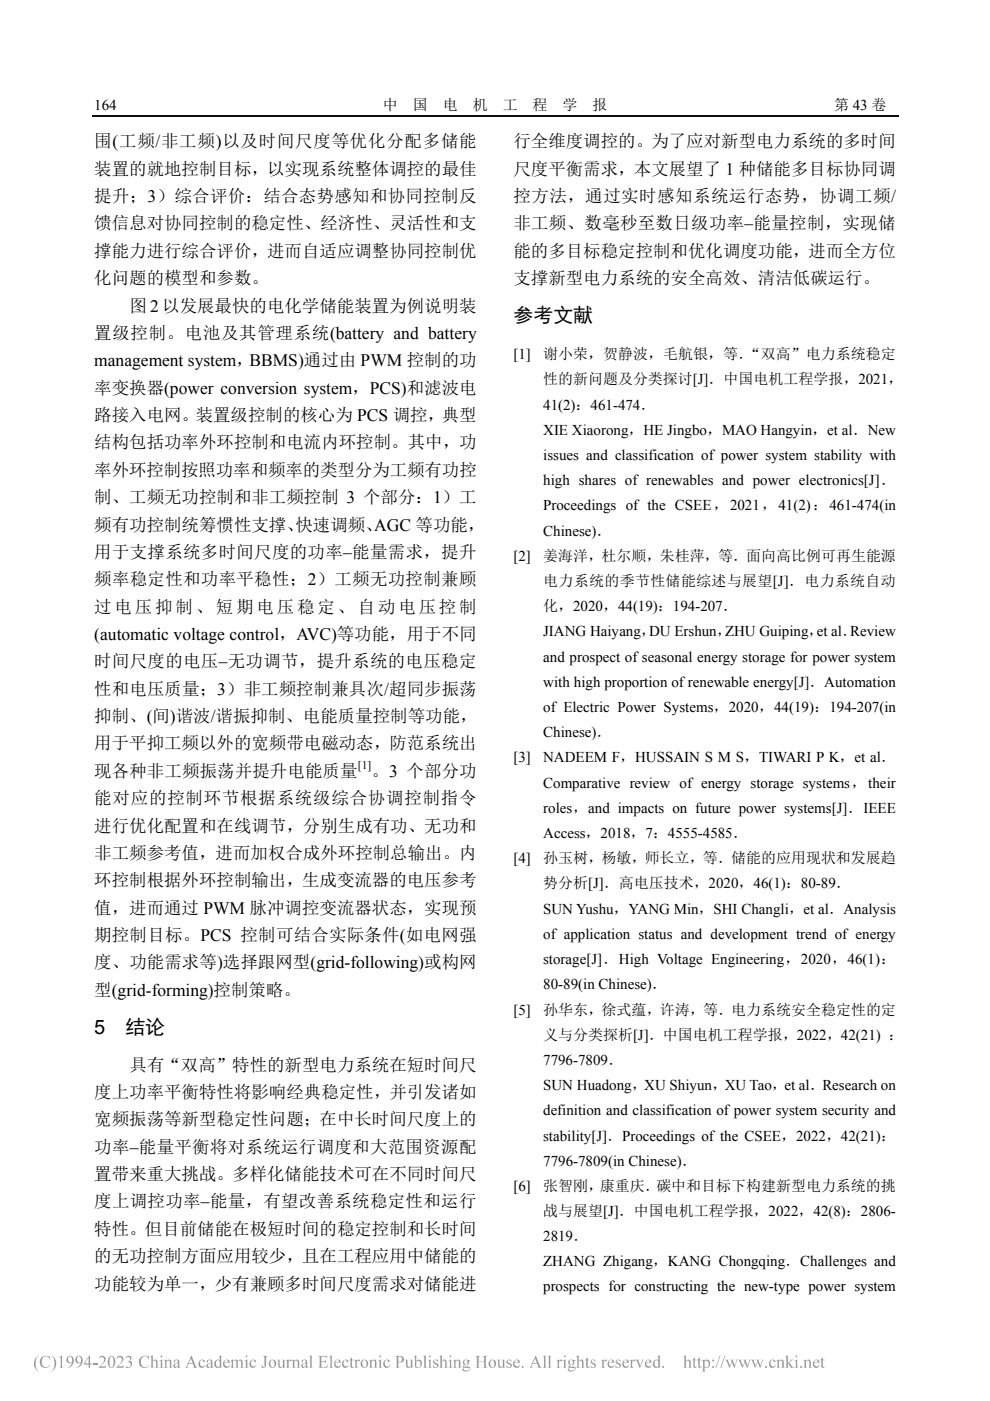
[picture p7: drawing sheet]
<svg xmlns="http://www.w3.org/2000/svg" width="210mm" height="297mm" viewBox="0 0 210 297" stroke-linecap="round" stroke-linejoin="round" font-family="sans-serif">
<path d="M19.5 24.6h171" fill="none" stroke="#000" stroke-width=".25"/>
<g fill="#999">
<path d="M7.8 287.7l.4-.3a2.47 2.47 0 0 0 0 3.4 1.93 1.93 0 0 1-.4-3.1z" fill-rule="evenodd"/>
<path d="M14.4 287.6a.93 .93 0 0 1 1.2 .3 .93 .93 0 0 1 0 1.1 1.34 1.34 0 0 1-1.5 1 1.26 1.26 0 0 0 1.1-1.1 .77 .77 0 0 1-1.1-.2 .77 .77 0 0 1 .3-1.1zM14.7 287.6a.64 .64 0 0 0-.3 .9 .64 .64 0 0 0 .9 .2 .99 .99 0 0 0-.4-1.2z" fill-rule="evenodd"/>
<path d="M10.9 287.4a1.91 1.91 0 0 1 0 3.4 2.47 2.47 0 0 0 0-3.4z" fill-rule="evenodd"/>
<path d="M12.5 287.7l.7-.3v2.3l.3 .3h-.9l.2-.2 .1-1.6-.1-.4z" fill-rule="evenodd"/>
<path d="M8.9 287.7a1.78 1.78 0 0 1 1.5-.2l.1-.1 .1 .9a.92 .92 0 0 0-1.1-.7 .92 .92 0 0 0-.6 1.2 .98 .98 0 0 0 .6 1 .98 .98 0 0 0 1.2-.4 1.24 1.24 0 0 1-1.9 .3 1.24 1.24 0 0 1 .1-2z" fill-rule="evenodd"/>
<path d="M172.6 288.5a.67 .67 0 0 1 .8-.2 .67 .67 0 0 1 .4 .6h-1.2a.6 .6 0 0 0 .4 .8 .6 .6 0 0 0 .8-.4 .73 .73 0 0 1-1 .7 .73 .73 0 0 1-.4-1.1zM172.8 288.5l-.2 .3h.9a.4 .4 0 0 0-.3-.4 .4 .4 0 0 0-.4 .1z" fill-rule="evenodd"/>
<path d="M18.9 287.4h.2v1.7h.3v.2h-.3v.7h-.3v-.7h-1v-.2zM18.8 287.8l-.8 1.3h.8z" fill-rule="evenodd"/>
<path d="M19.7 289h1v.3h-1z" fill-rule="evenodd"/>
<path d="M95.4 287.6a.18 .18 0 0 1 .3 0 .18 .18 0 0 1-.3 0zM95.1 288.5l.6-.2v1.4l.3 .3h-.9l.3-.2v-.2v-1.1z" fill-rule="evenodd"/>
<path d="M23.2 287.7a.75 .75 0 0 1 .9-.1 .75 .75 0 0 1 .3 .8 1.09 1.09 0 0 1-1 1.6 1.75 1.75 0 0 1-.2-2.3zM23.5 287.6a2.28 2.28 0 0 0 0 2.3h.1a1.76 1.76 0 0 0 .3-2.1z" fill-rule="evenodd"/>
<path d="M127.5 288.5l.6-.2v.3l.2-.3h.3a.2 .2 0 0 1 0 .3 .2 .2 0 0 1-.3-.1l-.2 .3v.9l.3 .3h-.9l.2-.2v-1.2z" fill-rule="evenodd"/>
<path d="M174.4 287.7l.1 .6h.4l-.4 .1v1.3l.2 .1 .2-.1a.38 .38 0 0 1-.4 .3 .38 .38 0 0 1-.3-.4v-1.2h-.3z" fill-rule="evenodd"/>
<path d="M134.8 288.3h.8l-.2 .2 .4 1.1 .4-1.2-.2-.1h.6l-.9 1.7-.7-1.5z" fill-rule="evenodd"/>
<path d="M29.9 287.7a1.76 1.76 0 0 1 1.5-.2l.2-.1v.9a.9 .9 0 0 0-1.1-.7 .9 .9 0 0 0-.6 1.2 .96 .96 0 0 0 .6 1 .96 .96 0 0 0 1.2-.4 1.24 1.24 0 0 1-1.9 .3 1.24 1.24 0 0 1 .1-2z" fill-rule="evenodd"/>
<path d="M31.8 287.6l.6-.2v1.2a.54 .54 0 0 1 .7-.3 .54 .54 0 0 1 .3 .7v.8l.3 .2h-.9l.3-.3v-.9a.35 .35 0 0 0-.3-.4 .35 .35 0 0 0-.4 .3v1.1l.3 .2h-.8l.2-.3v-2z" fill-rule="evenodd"/>
<path d="M34.1 287.6a.18 .18 0 0 1 .3 0 .18 .18 0 0 1-.3 0zM33.8 288.5l.6-.2v1.4l.3 .3h-.9l.3-.2v-.2v-1.1z" fill-rule="evenodd"/>
<path d="M34.7 288.5l.6-.2v.3a.54 .54 0 0 1 .7-.4 .54 .54 0 0 1 .3 .7v.9l.3 .2h-.8l.2-.2v-1.1l-.2-.2-.5 .2v1.1l.3 .2h-.9l.3-.1v-.3v-1.1z" fill-rule="evenodd"/>
<path d="M36.9 288.5a.62 .62 0 0 1 .7-.3 .62 .62 0 0 1 .4 .7v.8l.3 .1-.4 .2-.2-.2a.51 .51 0 0 1-.9 .1 .51 .51 0 0 1 .4-.8l.5-.2v-.3a.32 .32 0 0 0-.4-.2 .32 .32 0 0 0-.2 .4h-.2zM37.1 289.3a.34 .34 0 0 0 .1 .5 .34 .34 0 0 0 .5-.2v-.6z" fill-rule="evenodd"/>
<path d="M81.5 288.5a.56 .56 0 0 1 .6-.3 .56 .56 0 0 1 .5 .5 .27 .27 0 0 1-.3 0 .27 .27 0 0 1-.1-.3 .6 .6 0 0 0-.6 .4 .6 .6 0 0 0 .1 .7 .55 .55 0 0 0 .6 .2 .55 .55 0 0 0 .4-.4 .76 .76 0 0 1-.9 .7 .76 .76 0 0 1-.5-1.1z" fill-rule="evenodd"/>
<path d="M42.3 288.5a.59 .59 0 0 1 .7-.3 .59 .59 0 0 1 .4 .5 .29 .29 0 0 1-.3 0 .29 .29 0 0 1-.1-.3 .6 .6 0 0 0-.6 .4 .6 .6 0 0 0 .1 .7 .55 .55 0 0 0 .6 .2 .55 .55 0 0 0 .4-.4 .76 .76 0 0 1-.9 .7 .76 .76 0 0 1-.5-1.1z" fill-rule="evenodd"/>
<path d="M44 288.4a.62 .62 0 0 1 .7-.1 .62 .62 0 0 1 .3 .6l.1 .9h.2l-.4 .2-.2-.2a.51 .51 0 0 1-.9 .1 .51 .51 0 0 1 .5-.8l.4-.2v-.3a.36 .36 0 0 0-.4-.2 .36 .36 0 0 0-.3 .5l-.1-.2zM44.1 289.3v.2l.1 .3 .5-.2v-.6z" fill-rule="evenodd"/>
<path d="M46.4 287.6l.5-.2v2.3l.3 .1-.6 .2v-.2a.74 .74 0 0 1-1 0 .74 .74 0 0 1-.1-1.1l.5-.4 .6 .1v-.7zM46 288.5a.75 .75 0 0 0-.2 .8 .75 .75 0 0 0 .6 .5l.2-.2v-.8a.38 .38 0 0 0-.2-.4 .38 .38 0 0 0-.4 .1z" fill-rule="evenodd"/>
<path d="M124.6 287.7v.6h.4l-.4 .1v1.3l.2 .1 .3-.1a.38 .38 0 0 1-.5 .3 .38 .38 0 0 1-.3-.4v-1.2h-.3z" fill-rule="evenodd"/>
<path d="M48.9 288.5l.5-.2v.3a.55 .55 0 0 1 .5-.3 .55 .55 0 0 1 .5 .3 .53 .53 0 0 1 .7-.4 .53 .53 0 0 1 .4 .7v.9l.2 .2h-.8l.3-.2v-.9a.35 .35 0 0 0-.4-.4 .35 .35 0 0 0-.4 .3v1l.3 .2h-.8l.2-.2v-.9a.37 .37 0 0 0-.2-.4 .37 .37 0 0 0-.5 .2l.1 1.1 .2 .2h-.8l.2-.1v-.3v-1.1z" fill-rule="evenodd"/>
<path d="M53.2 288.5a.56 .56 0 0 1 .6-.3 .56 .56 0 0 1 .4 .5 .27 .27 0 0 1-.3 0 .27 .27 0 0 1-.1-.3 .6 .6 0 0 0-.6 .4 .6 .6 0 0 0 .2 .7 .55 .55 0 0 0 .5 .2 .55 .55 0 0 0 .5-.4 .76 .76 0 0 1-1 .7 .76 .76 0 0 1-.5-1.1z" fill-rule="evenodd"/>
<path d="M55.7 287.5h1.1l-.4 .3v1.3a.58 .58 0 0 1-.2 .8 .58 .58 0 0 1-.7-.2l.1-.1 .4 .3 .1-.1v-2z" fill-rule="evenodd"/>
<path d="M166.5 287.6l.6-.2v1.6l.6-.5-.1-.2h.7l-.9 .6 1 1.1h-.8l.1-.2-.6-.8v.8l.3 .2h-.9l.2-.1 .1-.3v-1.9z" fill-rule="evenodd"/>
<path d="M58.7 288.3h.6v1.1a.36 .36 0 0 0 .3 .4 .36 .36 0 0 0 .4-.2v-1.1l-.2-.2h.5v1.4l.3 .1-.6 .2v-.3a.52 .52 0 0 1-.6 .3 .52 .52 0 0 1-.4-.6v-1z" fill-rule="evenodd"/>
<path d="M60.6 288.5l.6-.2v.3l.3-.3 .3 .1a.23 .23 0 0 1-.1 .2 .23 .23 0 0 1-.3-.1l-.2 .3v.9l.3 .3h-.9l.3-.2v-1.2z" fill-rule="evenodd"/>
<path d="M61.8 288.5l.6-.2v.3a.54 .54 0 0 1 .7-.4 .54 .54 0 0 1 .4 .7v.9l.2 .2h-.8l.2-.2v-.9v-.3l-.2-.1-.5 .2v1.1l.3 .2h-.8l.2-.2v-1.2z" fill-rule="evenodd"/>
<path d="M64.1 288.4a.62 .62 0 0 1 .7-.1 .62 .62 0 0 1 .4 .6v.9h.2l-.3 .2-.3-.2a.51 .51 0 0 1-.9 .1 .51 .51 0 0 1 .5-.8l.4-.2v-.3a.36 .36 0 0 0-.4-.2 .36 .36 0 0 0-.2 .5l-.2-.2zM64.2 289.3v.2l.2 .3 .4-.2v-.6z" fill-rule="evenodd"/>
<path d="M92 288.4l.9-.1v.5a.47 .47 0 0 0-.3-.4 .47 .47 0 0 0-.5 .1l.3 .4a.59 .59 0 0 1 .5 .8 .59 .59 0 0 1-.9 .2l-.1 .1v-.5a.48 .48 0 0 0 .3 .4 .48 .48 0 0 0 .5-.2l-.1-.3-.7-.4z" fill-rule="evenodd"/>
<path d="M67.5 287.5h1.9v.5l-.2-.3-1-.1v1h.8l.1-.3v.8l-.2-.3-.7-.1v1.1l.1 .1a.9 .9 0 0 0 1.2-.6l-.1 .7h-1.9l.2-.1 .1-.4v-1.8z" fill-rule="evenodd"/>
<path d="M113.6 287.4l.9 2.1 .4 .5h-1l.3-.2-.2-.6h-1l-.3 .6 .3 .2h-.7l.3-.3zM113.5 288l-.5 1h.9z" fill-rule="evenodd"/>
<path d="M72.8 288.5a.56 .56 0 0 1 .6-.3 .56 .56 0 0 1 .4 .5 .27 .27 0 0 1-.3 0 .27 .27 0 0 1-.1-.3 .6 .6 0 0 0-.6 .4 .6 .6 0 0 0 .2 .7 .55 .55 0 0 0 .5 .2 .55 .55 0 0 0 .5-.4 .76 .76 0 0 1-1 .7 .76 .76 0 0 1-.4-1.1z" fill-rule="evenodd"/>
<path d="M74.6 287.7v.6h.4l-.4 .1 .1 1.3 .1 .1 .3-.1a.39 .39 0 0 1-.5 .3 .39 .39 0 0 1-.3-.4v-1.2h-.3z" fill-rule="evenodd"/>
<path d="M75.1 288.5l.6-.2v.3l.4-.3a.18 .18 0 0 1 .2 .1 .18 .18 0 0 1-.1 .2l-.3-.1-.2 .3v1l.3 .2h-.9l.2-.1 .1-.3-.1-1.1z" fill-rule="evenodd"/>
<path d="M76.4 289.1a.85 .85 0 0 1 1.7 0 .85 .85 0 0 1-1.7 0zM77 288.5a.86 .86 0 0 0 .5 1.4 .91 .91 0 0 0-.4-1.5z" fill-rule="evenodd"/>
<path d="M78.2 288.5l.6-.2v.3a.54 .54 0 0 1 .7-.4 .54 .54 0 0 1 .3 .7v.9l.3 .2h-.8l.2-.2v-.9l-.1-.3-.2-.1-.4 .2v1.1l.3 .2h-.9l.3-.2v-1.2z" fill-rule="evenodd"/>
<path d="M80.5 287.6a.19 .19 0 0 1 .3 0 .19 .19 0 0 1-.3 0zM80.2 288.5l.6-.2v1.5l.3 .2h-.8l.2-.3v-1.1z" fill-rule="evenodd"/>
<path d="M40.6 287.4l.9 2.1 .4 .5h-1l.2-.2-.1-.6h-1l-.3 .6 .3 .2h-.8l.3-.3zM40.5 288l-.5 1h.9z" fill-rule="evenodd"/>
<path d="M83.8 287.5h.9a.76 .76 0 0 1 1 .8 .76 .76 0 0 1-1.2 .5v.9l.3 .3h-1l.3-.2v-.3v-1.8zM84.5 287.7v1a.57 .57 0 0 0 .8-.5 .57 .57 0 0 0-.8-.5z" fill-rule="evenodd"/>
<path d="M87.7 287.6l.6-.2v1.2a.7 .7 0 0 1 1-.2 .7 .7 0 0 1 .2 1 .92 .92 0 0 1-1.5 .4v-2l-.1-.2zM88.3 288.7v1a.65 .65 0 0 0 1-.4 .65 .65 0 0 0-.7-.8z" fill-rule="evenodd"/>
<path d="M89.7 287.6l.6-.2v2.3l.3 .3h-.9l.3-.2v-2.1z" fill-rule="evenodd"/>
<path d="M98.4 288.4l.4-.1 .9 .1-.3 .1a.68 .68 0 0 1-.1 .8 .68 .68 0 0 1-.8 .2l-.1 .1 .2 .1a.72 .72 0 0 1 1.1 .6 .9 .9 0 0 1-.8 .5 .9 .9 0 0 1-.8-.5l.3-.3-.2-.4 .3-.2-.3-.4zM98.6 288.4a.49 .49 0 0 0-.1 .7 .49 .49 0 0 0 .6 .1 .5 .5 0 0 0 .1-.6 .5 .5 0 0 0-.6-.2zM98.5 290l-.2 .2a.73 .73 0 0 0 .7 .4 .73 .73 0 0 0 .6-.5z" fill-rule="evenodd"/>
<path d="M93.1 287.6l.6-.2v1.2a.54 .54 0 0 1 .7-.3 .54 .54 0 0 1 .3 .7l.1 .8 .2 .2h-.8l.2-.3v-.9a.35 .35 0 0 0-.3-.4 .35 .35 0 0 0-.4 .3v1.1l.3 .2h-.8l.2-.3v-2z" fill-rule="evenodd"/>
<path d="M21.2 287.6a.77 .77 0 0 1 1.1 .2 .77 .77 0 0 1-.2 1.1l-.8 .8h.9l.3-.2-.1 .5-1.5-.1a2.08 2.08 0 0 0 1.1-1.9 .62 .62 0 0 0-1 .1z" fill-rule="evenodd"/>
<path d="M96.1 288.5l.5-.2v.3a.54 .54 0 0 1 .7-.4 .54 .54 0 0 1 .3 .7l.1 .9 .2 .2h-.8l.2-.2v-1.1l-.2-.2-.5 .2v1.1l.3 .2h-.8l.2-.1v-.3v-1.1z" fill-rule="evenodd"/>
<path d="M65.5 287.6l.6-.2v2.3l.3 .3h-.9l.3-.2v-2.1z" fill-rule="evenodd"/>
<path d="M85.8 288.3h.6v1.1a.36 .36 0 0 0 .3 .4 .36 .36 0 0 0 .4-.2v-1.1l-.2-.2h.6v1.4l.2 .1-.6 .2v-.3a.54 .54 0 0 1-.6 .3 .54 .54 0 0 1-.4-.6v-1z" fill-rule="evenodd"/>
<path d="M100.8 287.5h1l-.3 .2v1h1.2v-1l-.4-.2h1.1l-.3 .1-.1 .3 .1 1.8 .3 .3h-1.1l.4-.2v-1h-1.2v1l.3 .2h-1l.3-.2v-.3v-1.8z" fill-rule="evenodd"/>
<path d="M103.6 289.1a.85 .85 0 0 1 1.7 0 .85 .85 0 0 1-1.7 0zM104.2 288.4a.89 .89 0 0 0 .4 1.5 .92 .92 0 0 0-.3-1.5z" fill-rule="evenodd"/>
<path d="M168.7 287.6a.2 .2 0 0 1 .4 0 .2 .2 0 0 1-.4 0zM168.5 288.5l.6-.2v1.4l.3 .3h-.9l.3-.2v-.2v-1.1z" fill-rule="evenodd"/>
<path d="M107.6 288.4l.8-.1v.5a.44 .44 0 0 0-.3-.4 .44 .44 0 0 0-.5 .2l.3 .3a.59 .59 0 0 1 .6 .8 .59 .59 0 0 1-.9 .2l-.2 .1v-.5a.48 .48 0 0 0 .4 .4 .48 .48 0 0 0 .5-.2l-.1-.3-.8-.5z" fill-rule="evenodd"/>
<path d="M109.1 288.5a.67 .67 0 0 1 .7-.2 .67 .67 0 0 1 .5 .6h-1.2a.6 .6 0 0 0 .4 .8 .6 .6 0 0 0 .7-.4 .74 .74 0 0 1-.9 .7 .74 .74 0 0 1-.4-1.1zM109.3 288.5l-.2 .3h.8a.39 .39 0 0 0-.2-.4 .39 .39 0 0 0-.4 .1z" fill-rule="evenodd"/>
<path d="M147.3 287.7l.1 .6h.3l-.3 .1v1.3l.1 .1 .2-.1a.32 .32 0 0 1-.3 .3 .32 .32 0 0 1-.3-.3v-1.3h-.3z" fill-rule="evenodd"/>
<path d="M115.1 287.6l.6-.2v2.2v.3l.3 .1h-.9l.3-.2v-.2v-1.8l-.1-.2z" fill-rule="evenodd"/>
<path d="M116.2 287.6l.5-.2v2.4l.3 .2h-.8l.2-.4v-1.9z" fill-rule="evenodd"/>
<path d="M52.1 287.6a.2 .2 0 0 1 .4 0 .2 .2 0 0 1-.4 0zM51.9 288.5l.6-.2v1.5l.2 .2h-.8l.2-.3v-1.1z" fill-rule="evenodd"/>
<path d="M118 288.5l.6-.2v.3l.4-.3a.18 .18 0 0 1 .2 .1 .18 .18 0 0 1-.1 .2l-.3-.1-.2 .3v1l.3 .2h-.9l.2-.1 .1-.3-.1-1.1z" fill-rule="evenodd"/>
<path d="M119.6 287.6a.2 .2 0 0 1 .4 0 .2 .2 0 0 1-.4 0zM119.3 288.5l.6-.2v1.4l.3 .3h-.8l.2-.2v-1.2z" fill-rule="evenodd"/>
<path d="M120.7 288.4l.5-.1 .9 .1-.1 .1h-.3a.68 .68 0 0 1-.1 .8 .68 .68 0 0 1-.8 .2v.1l.2 .1a.75 .75 0 0 1 1.1 .6 .93 .93 0 0 1-.8 .5 .93 .93 0 0 1-.9-.5l.3-.3-.2-.3 .3-.3-.3-.4zM120.9 288.4a.49 .49 0 0 0-.1 .7 .49 .49 0 0 0 .6 .1 .5 .5 0 0 0 .1-.6 .5 .5 0 0 0-.6-.2zM120.8 290l-.2 .2a.72 .72 0 0 0 .7 .4 .72 .72 0 0 0 .6-.5z" fill-rule="evenodd"/>
<path d="M122.2 287.6l.5-.2v1.2a.55 .55 0 0 1 .7-.3 .55 .55 0 0 1 .4 .7v.8l.2 .2h-.8l.2-.2v-1a.35 .35 0 0 0-.3-.4 .35 .35 0 0 0-.4 .3v1.1l.3 .2h-.8l.2-.1v-.3v-1.8v-.2z" fill-rule="evenodd"/>
<path d="M47.6 288.5a.67 .67 0 0 1 .7-.2 .67 .67 0 0 1 .5 .6h-1.2a.6 .6 0 0 0 .4 .8 .6 .6 0 0 0 .7-.4 .74 .74 0 0 1-.9 .7 .74 .74 0 0 1-.5-1.1zM47.7 288.5l-.1 .3h.8a.39 .39 0 0 0-.2-.4 .39 .39 0 0 0-.5 .1z" fill-rule="evenodd"/>
<path d="M125.4 288.4l.9-.1v.5a.45 .45 0 0 0-.3-.4 .45 .45 0 0 0-.5 .1v.2l.3 .2a.59 .59 0 0 1 .5 .8 .59 .59 0 0 1-.9 .2l-.1 .1v-.5a.45 .45 0 0 0 .3 .4 .45 .45 0 0 0 .5-.2l-.1-.3-.7-.4z" fill-rule="evenodd"/>
<path d="M148.3 287.7l.1 .6h.4l-.4 .1v1.3l.2 .1 .2-.1a.38 .38 0 0 1-.4 .3 .38 .38 0 0 1-.3-.4v-1.2h-.3z" fill-rule="evenodd"/>
<path d="M25 287.6a.77 .77 0 0 1 1.1 .2 .77 .77 0 0 1-.3 1.1l-.8 .8h1l.3-.2-.2 .5h-1.4a2.65 2.65 0 0 0 1.1-2 .6 .6 0 0 0-.6-.3 .6 .6 0 0 0-.5 .4z" fill-rule="evenodd"/>
<path d="M129.1 288.5a.67 .67 0 0 1 .7-.2 .67 .67 0 0 1 .5 .6h-1.2a.6 .6 0 0 0 .4 .8 .6 .6 0 0 0 .7-.4 .73 .73 0 0 1-.9 .7 .73 .73 0 0 1-.4-1.1zM129.3 288.5l-.2 .3h.8a.4 .4 0 0 0-.2-.4 .4 .4 0 0 0-.4 .1z" fill-rule="evenodd"/>
<path d="M130.7 288.4l.9-.1v.5a.44 .44 0 0 0-.3-.4 .44 .44 0 0 0-.5 .2l.3 .3a.59 .59 0 0 1 .5 .8 .59 .59 0 0 1-.9 .2l-.1 .1v-.5a.48 .48 0 0 0 .3 .4 .48 .48 0 0 0 .5-.2v-.3l-.8-.5z" fill-rule="evenodd"/>
<path d="M132.2 288.5a.67 .67 0 0 1 .8-.2 .67 .67 0 0 1 .4 .6h-1.1a.6 .6 0 0 0 .3 .8 .6 .6 0 0 0 .8-.4 .74 .74 0 0 1-1 .7 .74 .74 0 0 1-.4-1.1zM132.4 288.5l-.1 .3h.7a.39 .39 0 0 0-.2-.4 .39 .39 0 0 0-.4 .1z" fill-rule="evenodd"/>
<path d="M133.5 288.5l.6-.2v.3l.4-.3a.18 .18 0 0 1 .3 .1 .18 .18 0 0 1-.2 .2l-.3-.1-.2 .3v1l.3 .2h-.9l.3-.1v-.3v-1.1z" fill-rule="evenodd"/>
<path d="M137 288.5a.67 .67 0 0 1 .8-.2 .67 .67 0 0 1 .4 .6h-1.1a.6 .6 0 0 0 .3 .8 .6 .6 0 0 0 .8-.4 .74 .74 0 0 1-1 .7 .74 .74 0 0 1-.4-1.1zM137.2 288.5l-.1 .3h.7a.39 .39 0 0 0-.2-.4 .39 .39 0 0 0-.4 .1z" fill-rule="evenodd"/>
<path d="M69.8 287.6l.6-.2v2.2v.3l.3 .1h-.9l.3-.2v-.2v-1.8l-.1-.2z" fill-rule="evenodd"/>
<path d="M91 287.6a.2 .2 0 0 1 .4 0 .2 .2 0 0 1-.4 0zM90.8 288.5l.5-.2 .1 1.4 .2 .3h-.8l.2-.2 .1-.2-.1-1.1z" fill-rule="evenodd"/>
<path d="M26.8 287.7a.58 .58 0 0 1 .9-.1 .58 .58 0 0 1-.1 .9 .82 .82 0 0 1 .2 1.2 .82 .82 0 0 1-1.2 .1l.1-.1a.59 .59 0 0 0 1-.2 .59 .59 0 0 0-.6-.8 .54 .54 0 0 0 .5-.4 .54 .54 0 0 0-.4-.6l-.5 .3z" fill-rule="evenodd"/>
<path d="M144.9 287.6l.6-.2v1.2a.55 .55 0 0 1 .7-.3 .55 .55 0 0 1 .3 .7v.8l.3 .2h-.9l.3-.2v-1a.35 .35 0 0 0-.3-.4 .35 .35 0 0 0-.4 .3v1.1l.2 .2h-.8l.3-.2v-2.1z" fill-rule="evenodd"/>
<path d="M139.4 287.6l.5-.2v2.3l.3 .1-.6 .2v-.2a.74 .74 0 0 1-1 0 .74 .74 0 0 1 0-1.1l.4-.4 .6 .1v-.7zM139 288.5a.77 .77 0 0 0 .5 1.3l.1-.2v-.8a.39 .39 0 0 0-.2-.4 .39 .39 0 0 0-.4 .1z" fill-rule="evenodd"/>
<path d="M148.8 288.5l.6-.2v.3a.62 .62 0 0 1 .8-.3 .62 .62 0 0 1 .4 .8 .76 .76 0 0 1-.3 .8 .76 .76 0 0 1-.9 0v.6l.3 .3h-.9l.3-.2v-2zM149.6 288.6l-.2 .1v.7a.47 .47 0 0 0 .6 .5 .47 .47 0 0 0 .3-.7 .5 .5 0 0 0-.1-.6 .5 .5 0 0 0-.6 0z" fill-rule="evenodd"/>
<path d="M151.1 288.5a.2 .2 0 0 1 .4 0 .2 .2 0 0 1-.4 0zM151 289.8a.25 .25 0 0 1 .5 0 .25 .25 0 0 1-.5 0z" fill-rule="evenodd"/>
<path d="M152.7 287.4h.1l-.9 2.6h-.1z" fill-rule="evenodd"/>
<path d="M153.7 287.4h.1l-.8 2.6h-.2z" fill-rule="evenodd"/>
<path d="M153.8 288.3h.8l-.2 .2 .4 1.1 .4-.9-.3-.4h.7l-.2 .2 .5 1 .3-1.1-.2-.1h.5l-.2 .3-.5 1.4-.5-1.1-.6 1.1-.6-1.5z" fill-rule="evenodd"/>
<path d="M156.6 288.3h.7l-.2 .2 .5 1.1 .3-.9-.3-.4h.7l-.1 .2 .4 1 .4-1.1-.3-.1h.5l-.7 1.7-.5-1.1-.6 1.1-.6-1.5z" fill-rule="evenodd"/>
<path d="M159.3 288.3h.7l-.1 .3 .4 1 .4-.9-.4-.4h.7l-.1 .3 .4 .9 .4-1-.2-.2h.5l-.3 .3-.4 1.4-.6-1.1-.6 1.1z" fill-rule="evenodd"/>
<path d="M71.1 288.5a.67 .67 0 0 1 .7-.2 .67 .67 0 0 1 .5 .6h-1.2a.6 .6 0 0 0 .4 .8 .6 .6 0 0 0 .7-.4 .73 .73 0 0 1-.9 .7 .73 .73 0 0 1-.4-1.1zM71.3 288.5l-.2 .3h.8a.4 .4 0 0 0-.2-.4 .4 .4 0 0 0-.4 .1z" fill-rule="evenodd"/>
<path d="M163.3 288.5a.59 .59 0 0 1 .7-.3 .59 .59 0 0 1 .4 .5 .29 .29 0 0 1-.3 0 .29 .29 0 0 1-.1-.3 .6 .6 0 0 0-.6 .4 .6 .6 0 0 0 .1 .7 .55 .55 0 0 0 .6 .2 .55 .55 0 0 0 .4-.4 .76 .76 0 0 1-.9 .7 .76 .76 0 0 1-.5-1.1z" fill-rule="evenodd"/>
<path d="M164.6 288.5l.6-.2v.3a.54 .54 0 0 1 .7-.4 .54 .54 0 0 1 .3 .7v.9l.3 .2h-.8l.2-.2v-1.1l-.2-.2-.5 .2v1.1l.3 .2h-.9l.3-.1v-.3v-1.1z" fill-rule="evenodd"/>
<path d="M56.9 289.1a.85 .85 0 0 1 1.7 0 .85 .85 0 0 1-1.7 0zM57.5 288.4a.89 .89 0 0 0 .5 1.5 .92 .92 0 0 0-.4-1.5z" fill-rule="evenodd"/>
<path d="M105.4 288.3h.5v1.1a.36 .36 0 0 0 .3 .4 .36 .36 0 0 0 .4-.2v-1.1l-.2-.2h.6v1.4l.2 .1-.6 .2v-.3a.52 .52 0 0 1-.6 .3 .52 .52 0 0 1-.3-.6l-.1-1z" fill-rule="evenodd"/>
<path d="M170.4 288.5l.6-.2v.3a.54 .54 0 0 1 .6-.4 .54 .54 0 0 1 .4 .7v.9l.2 .2h-.8l.3-.2v-.9l-.1-.3-.2-.1-.4 .2v1.1l.2 .2h-.8l.2-.2v-1.2z" fill-rule="evenodd"/>
<path d="M16.3 287.6a.86 .86 0 0 1 1.1 .1 .86 .86 0 0 1 .1 1 1.38 1.38 0 0 1-1.5 1.3 1.21 1.21 0 0 0 1.1-1.1 .78 .78 0 0 1-1.1-.2 .78 .78 0 0 1 .3-1.1zM16.4 287.7a.64 .64 0 0 0-.1 .8 .64 .64 0 0 0 .8 .3 .74 .74 0 0 0-.5-1.2z" fill-rule="evenodd"/>
<circle cx="162.5" cy="289.8" r=".22"/>
<circle cx="110.8" cy="289.8" r=".22"/>
<circle cx="140.7" cy="289.8" r=".22"/>
<circle cx="169.9" cy="289.8" r=".22"/>
</g>
<g font-size="4.2">
<text x="108.9" y="68.4">参考文献</text>
<text x="20" y="219.2">5</text>
<text x="26.6" y="219.2">结论</text>
</g>
<g font-size="3.7">
<text x="20" y="31.2">围(工频/非工频)以及时间尺度等优化分配多储能</text>
<text x="108.9" y="31.2">行全维度调控的。为了应对新型电力系统的多时间</text>
<text x="20" y="37">装置的就地控制目标，以实现系统整体调控的最佳</text>
<text x="108.9" y="37">尺度平衡需求，本文展望了 1 种储能多目标协同调</text>
<text x="20" y="42.8">提升；3）综合评价：结合态势感知和协同控制反</text>
<text x="108.9" y="42.8">控方法，通过实时感知系统运行态势，协调工频/</text>
<text x="20" y="48.6">馈信息对协同控制的稳定性、经济性、灵活性和支</text>
<text x="108.9" y="48.6">非工频、数毫秒至数日级功率–能量控制，实现储</text>
<text x="20" y="54.4">撑能力进行综合评价，进而自适应调整协同控制优</text>
<text x="108.9" y="54.4">能的多目标稳定控制和优化调度功能，进而全方位</text>
<text x="20" y="60.3">化问题的模型和参数。</text>
<text x="108.9" y="60.3">支撑新型电力系统的安全高效、清洁低碳运行。</text>
<text x="20" y="71.9">置级控制。电池及其管理系统(battery and battery</text>
<text x="27.5" y="66.1">图 2 以发展最快的电化学储能装置为例说明装</text>
<text x="20" y="77.7">management system，BBMS)通过由 PWM 控制的功</text>
<text x="20" y="83.5">率变换器(power conversion system，PCS)和滤波电</text>
<text x="20" y="89.3">路接入电网。装置级控制的核心为 PCS 调控，典型</text>
<text x="20" y="95.1">结构包括功率外环控制和电流内环控制。其中，功</text>
<text x="20" y="100.9">率外环控制按照功率和频率的类型分为工频有功控</text>
<text x="20" y="106.7">制、工频无功控制和非工频控制 3 个部分：1）工</text>
<text x="20" y="112.5">频有功控制统筹惯性支撑、</text>
<text x="62.7" y="112.5">快速调频、</text>
<text x="79.4" y="112.5">AGC 等功能，</text>
<text x="20" y="118.3">用于支撑系统多时间尺度的功率–能量需求，提升</text>
<text x="20" y="124.1">频率稳定性和功率平稳性；2）工频无功控制兼顾</text>
<text x="20" y="129.9">过电压抑制、短期电压稳定、自动电压控制</text>
<text x="20" y="135.7">(automatic voltage control，AVC)等功能，用于不同</text>
<text x="20" y="141.5">时间尺度的电压–无功调节，提升系统的电压稳定</text>
<text x="20" y="147.3">性和电压质量；3）非工频控制兼具次/超同步振荡</text>
<text x="20" y="153.1">抑制、(间)谐波/谐振抑制、电能质量控制等功能，</text>
<text x="20" y="158.9">用于平抑工频以外的宽频带电磁动态，防范系统出</text>
<text x="20" y="164.7">现各种非工频振荡并提升电能质量</text>
<text x="78.8" y="164.7">。3 个部分功</text>
<text x="20" y="170.5">能对应的控制环节根据系统级综合协调控制指令</text>
<text x="20" y="176.3">进行优化配置和在线调节，分别生成有功、无功和</text>
<text x="20" y="182.1">非工频参考值，进而加权合成外环控制总输出。内</text>
<text x="20" y="187.9">环控制根据外环控制输出，生成变流器的电压参考</text>
<text x="20" y="193.7">值，进而通过 PWM 脉冲调控变流器状态，实现预</text>
<text x="20" y="199.5">期控制目标。PCS 控制可结合实际条件(如电网强</text>
<text x="20" y="205.3">度、功能需求等)选择跟网型(grid-following)或构网</text>
<text x="20" y="211.1">型(grid-forming)控制策略。</text>
<text x="27.5" y="227">具有“双高”特性的新型电力系统在短时间尺</text>
<text x="20" y="232.8">度上功率平衡特性将影响经典稳定性，并引发诸如</text>
<text x="20" y="238.6">宽频振荡等新型稳定性问题；在中长时间尺度上的</text>
<text x="20" y="244.4">功率–能量平衡将对系统运行调度和大范围资源配</text>
<text x="20" y="250.2">置带来重大挑战。多样化储能技术可在不同时间尺</text>
<text x="20" y="256">度上调控功率–能量，有望改善系统稳定性和运行</text>
<text x="20" y="261.8">特性。但目前储能在极短时间的稳定控制和长时间</text>
<text x="20" y="267.6">的无功控制方面应用较少，且在工程应用中储能的</text>
<text x="20" y="273.4">功能较为单一，少有兼顾多时间尺度需求对储能进</text>
</g>
<g font-size="3.2">
<text x="20" y="23.2">164</text>
<text x="81.2" y="23.2">中</text>
<text x="87.6" y="23.2">国</text>
<text x="93.9" y="23.2">电</text>
<text x="100.3" y="23.2">机</text>
<text x="106.6" y="23.2">工</text>
<text x="113" y="23.2">程</text>
<text x="119.3" y="23.2">学</text>
<text x="125.7" y="23.2">报</text>
<text x="176.9" y="23.2">第 43 卷</text>
<text x="108.9" y="76.1">[1]</text>
<text x="115.2" y="76.1">谢小荣，贺静波，毛航银，等．</text>
<text x="158.2" y="76.1">“双高”电力系统稳定</text>
<text x="115.2" y="81.5">性的新问题及分类探讨[J]．中国电机工程学报，2021，</text>
<text x="115.2" y="86.8">41(2)：461-474．</text>
<text x="115.2" y="92.2">XIE Xiaorong，HE Jingbo，MAO Hangyin，et al．New</text>
<text x="115.2" y="97.5">issues and classification of power system stability with</text>
<text x="115.2" y="102.8">high shares of renewables and power electronics[J]．</text>
<text x="115.2" y="108.2">Proceedings of the CSEE，2021，41(2)：461-474(in</text>
<text x="115.2" y="113.5">Chinese)．</text>
<text x="108.9" y="118.9">[2]</text>
<text x="115.2" y="118.9">姜海洋，杜尔顺，朱桂萍，等．面向高比例可再生能源</text>
<text x="115.2" y="124.2">电力系统的季节性储能综述与展望[J]．电力系统自动</text>
<text x="115.2" y="129.6">化，2020，44(19)：194-207．</text>
<text x="115.2" y="134.9">JIANG Haiyang，</text>
<text x="137.7" y="134.9">DU Ershun，</text>
<text x="153.8" y="134.9">ZHU Guiping，</text>
<text x="173.2" y="134.9">et al．</text>
<text x="180.3" y="134.9">Review</text>
<text x="115.2" y="140.3">and prospect of seasonal energy storage for power system</text>
<text x="115.2" y="145.6">with high proportion of renewable energy[J]．Automation</text>
<text x="115.2" y="151">of Electric Power Systems，2020，44(19)：194-207(in</text>
<text x="108.9" y="161.7">[3]</text>
<text x="115.2" y="161.7">NADEEM F，HUSSAIN S M S，TIWARI P K，et al．</text>
<text x="115.2" y="156.3">Chinese)．</text>
<text x="115.2" y="167">Comparative review of energy storage systems，their</text>
<text x="115.2" y="172.3">roles，and impacts on future power systems[J]．IEEE</text>
<text x="115.2" y="177.7">Access，2018，7：4555-4585．</text>
<text x="108.9" y="183">[4]</text>
<text x="115.2" y="183">孙玉树，杨敏，师长立，等．储能的应用现状和发展趋</text>
<text x="115.2" y="188.4">势分析[J]．高电压技术，2020，46(1)：80-89．</text>
<text x="115.2" y="193.7">SUN Yushu，YANG Min，SHI Changli，et al．Analysis</text>
<text x="115.2" y="199.1">of application status and development trend of energy</text>
<text x="115.2" y="204.4">storage[J]．High Voltage Engineering，2020，46(1)：</text>
<text x="115.2" y="209.7">80-89(in Chinese)．</text>
<text x="108.9" y="215.1">[5]</text>
<text x="115.2" y="215.1">孙华东，徐式蕴，许涛，等．电力系统安全稳定性的定</text>
<text x="115.2" y="220.4">义与分类探析[J]．中国电机工程学报，2022，42(21) ：</text>
<text x="115.2" y="225.8">7796-7809．</text>
<text x="115.2" y="231.1">SUN Huadong，XU Shiyun，XU Tao，et al．Research on</text>
<text x="115.2" y="236.5">definition and classification of power system security and</text>
<text x="115.2" y="241.8">stability[J]．Proceedings of the CSEE，2022，42(21)：</text>
<text x="115.2" y="247.2">7796-7809(in Chinese)．</text>
<text x="108.9" y="252.5">[6]</text>
<text x="115.2" y="252.5">张智刚，康重庆．碳中和目标下构建新型电力系统的挑</text>
<text x="115.2" y="257.9">战与展望[J]．中国电机工程学报，2022，42(8)：2806-</text>
<text x="115.2" y="263.2">2819．</text>
<text x="115.2" y="268.5">ZHANG Zhigang，KANG Chongqing．Challenges and</text>
<text x="115.2" y="273.8">prospects for constructing the new-type power system</text>
</g>
<text font-size="2.5" x="75.9" y="163">[1]</text>
</svg>
